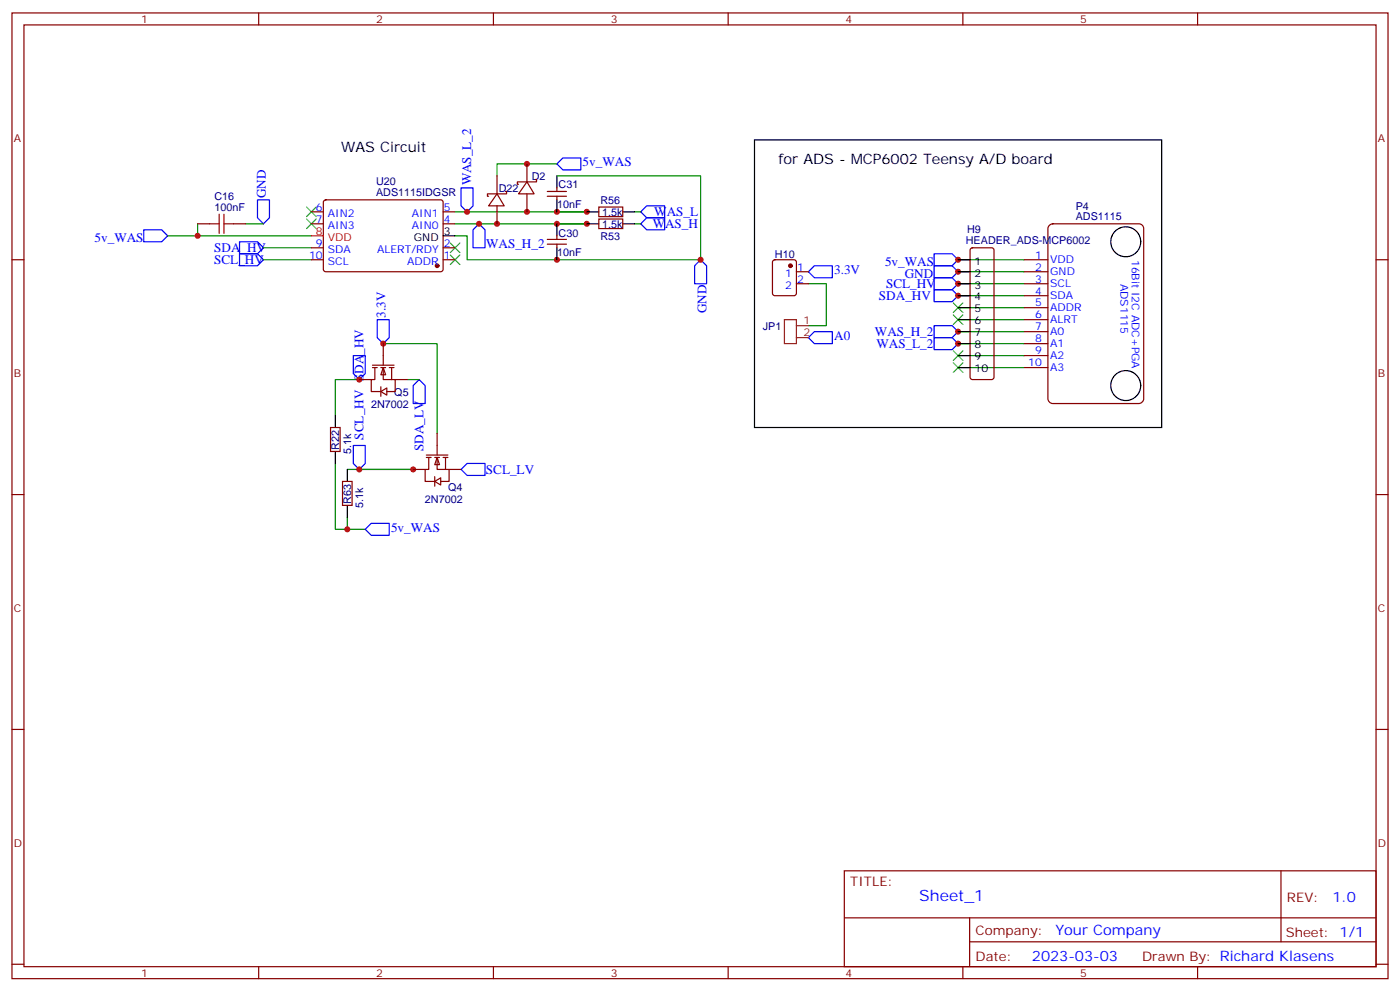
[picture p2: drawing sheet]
<svg xmlns="http://www.w3.org/2000/svg" width="412mm" height="292mm" viewBox="0 0 412 292" stroke-linecap="round" stroke-linejoin="round" font-family="sans-serif">
<g fill="none" stroke="#870000" stroke-width=".35">
<path d="M3.5 3.8h405.4v284.3h-405.4zM7.1 7.3h398.2v277.3h-398.2zM76.2 3.8v3.5M145.3 3.8v3.5M214.5 3.8v3.5M283.6 3.8v3.5M352.8 3.8v3.5M3.5 76.5h3.6M405.3 76.5h3.6M3.5 145.6h3.6M405.3 145.6h3.6M3.5 214.8h3.6"/>
<path d="M405.3 214.8h3.6M248.7 256.4h156.6v28.2h-156.6zM377.3 256.4v20.9M248.7 270.2h156.5M285.6 277.3h119.6M285.6 270.2v14.2M3.5 283.9h3.6M76.2 284.6v3.5M145.3 284.6v3.5M214.5 284.6v3.5M283.6 284.6v3.5M352.8 284.6v3.5"/>
<path d="M405.3 283.9h3.6"/>
</g>
<g fill="none" stroke="#00f" stroke-width=".35">
<path d="M75.8 58.8h3.6v5.3l-1.8 1.8-1.8-1.8zM135.8 55.3h3.5v5.3l-1.7 1.8-1.8-1.8zM164 48.3l1.8-1.8h5.3v3.5h-5.3zM42.3 67.7h5.3l1.8 1.7-1.8 1.8h-5.3zM70.6 74.7h5.2l1.8 1.8-1.8 1.7h-5.2zM70.6 71.2h5.2l1.8 1.8-1.8 1.7h-5.2zM141.1 65.9l1.8 1.8v5.3h-3.6v-5.3zM188.7 65.9l1.8-1.8h5.3v3.6h-5.3zM188.7 62.4l1.8-1.8h5.3v3.5h-5.3zM206.4 76.5l1.7 1.7v5.3h-3.5v-5.3zM275.2 78.2h5.3l1.7 1.8-1.7 1.8h-5.3zM275.2 74.7h5.3l1.7 1.8-1.7 1.7h-5.3z"/>
<path d="M111.1 94.1h3.6v5.3l-1.8 1.8-1.8-1.8zM238.1 80l1.8-1.8h5.3v3.6h-5.3zM238.1 99.4l1.8-1.8h5.3v3.6h-5.3zM275.2 95.9h5.3l1.7 1.7-1.7 1.8h-5.3zM275.2 99.4h5.3l1.7 1.8-1.7 1.7h-5.3zM275.2 85.3h5.3l1.7 1.8-1.7 1.7h-5.3zM275.2 81.8h5.3l1.7 1.7-1.7 1.8h-5.3zM104.1 104.7h3.5v5.3l-1.8 1.8-1.7-1.8zM123.5 111.8l1.7 1.7v5.3h-3.5v-5.3zM104.1 131.2h3.5v5.3l-1.8 1.7-1.7-1.7zM135.8 138.2l1.8-1.7h5.3v3.5h-5.3zM107.6 155.9l1.8-1.8h5.3v3.5h-5.3z"/>
</g>
<g fill="none" stroke="#008700" stroke-width=".35">
<path d="M164 51.8h42.4v24.7h-68.8v-7.1h-3.5M164 48.3h-17.6v3.5M58.2 65.9v3.5h-8.8M58.2 69.4h33.5M72.3 65.9h5.3M77.6 73h14.1M77.6 76.5h14.1M134.1 65.9h38.8M134.1 62.4h38.8M187 65.9h1.7M187 62.4h1.7M282.2 76.5h19.4"/>
<path d="M238.1 83.5h5.3v12.4h-5.3M282.2 97.6h19.4M282.2 94.1h19.4M282.2 90.6h19.4M282.2 87.1h19.4M282.2 83.5h19.4M282.2 80h19.4M105.8 111.8h-7v10.5M112.9 101.2h15.9v26.4M119.9 111.8h3.6M282.2 108.2h19.4M282.2 104.7h19.4"/>
<path d="M282.2 101.2h19.4M98.8 136.5v19.4h3.5M102.3 138.2h19.4M102.3 152.3v3.6h5.3"/>
</g>
<g fill="none" stroke="#3c3" stroke-width=".35">
<path d="M90.3 61l2.8 2.8M90.3 64.5l2.8 2.8M93.1 61l-2.8 2.8M93.1 64.5l-2.8 2.8M132.6 75.1l2.9 2.8M132.6 71.5l2.9 2.9M135.5 75.1l-2.9 2.8M135.5 71.5l-2.9 2.9M280.8 92.7l2.8 2.8M280.8 89.2l2.8 2.8M283.6 92.7l-2.8 2.8M283.6 89.2l-2.8 2.8"/>
<path d="M280.8 106.8l2.8 2.8M280.8 103.3l2.8 2.8M283.6 106.8l-2.8 2.8M283.6 103.3l-2.8 2.8"/>
</g>
<path d="M222.2 41.2h120v84.7h-120z" fill="none" stroke="#000" stroke-width=".35"/>
<g fill="#c00">
<circle cx="105.8" cy="138.2" r=".88"/>
<circle cx="102.3" cy="155.9" r=".88"/>
<circle cx="58.2" cy="69.4" r=".88"/>
<circle cx="282.2" cy="97.6" r=".88"/>
<circle cx="282.2" cy="101.2" r=".88"/>
<circle cx="282.2" cy="80" r=".88"/>
<circle cx="282.2" cy="76.5" r=".88"/>
<circle cx="282.2" cy="87.1" r=".88"/>
<circle cx="282.2" cy="83.5" r=".88"/>
<circle cx="206.4" cy="76.5" r=".88"/>
<circle cx="112.9" cy="101.2" r=".88"/>
<circle cx="105.8" cy="111.8" r=".88"/>
<circle cx="121.7" cy="138.2" r=".88"/>
<circle cx="137.6" cy="62.4" r=".88"/>
<circle cx="141.1" cy="65.9" r=".88"/>
<circle cx="172.9" cy="65.9" r=".88"/>
<circle cx="172.9" cy="62.4" r=".88"/>
<circle cx="164" cy="62.4" r=".88"/>
<circle cx="164" cy="65.9" r=".88"/>
<circle cx="164" cy="76.5" r=".88"/>
<circle cx="146.4" cy="65.9" r=".88"/>
<circle cx="155.2" cy="48.3" r=".88"/>
<circle cx="155.2" cy="62.4" r=".88"/>
</g>
<g fill="none" stroke="#870000" stroke-width=".35">
<path d="M95.5 59l.5-.2 34.1 .1 .4 .6v20.1l-.7 .4-34.1-.1-.5-.6v-19.8zM161.2 57.8h5.7M161.2 56.4h5.7M164 55.3v1.1M164 57.8v1M91.7 76.5h3.5M91.7 73h3.5M91.7 65.9h3.5M91.7 62.4h3.5M130.5 76.5h3.6M130.5 73h3.6M130.5 65.9h3.6"/>
<path d="M130.5 62.4h3.6M161.2 71.9h5.7M161.2 70.5h5.7M164 69.4v1.1M164 71.9v1.1M176.4 61h7v2.8h-7zM176.4 64.5h7v2.8h-7zM97.4 125.9h2.8v7h-2.8zM100.9 141.7h2.8v7.1h-2.8z"/>
</g>
<circle cx="128.8" cy="78.2" r=".53" fill="#870000" stroke="#870000" stroke-width=".35"/>
<g fill="none" stroke="#000" stroke-width=".35">
<path d="M164 51.8v3.5M164 58.8v3.6M130.5 69.4h3.6M164 65.9v3.5M164 73v3.5M172.9 62.4h3.5M172.9 65.9h3.5M183.4 62.4h3.6M183.4 65.9h3.6M98.8 122.3v3.6M98.8 132.9v3.6M102.3 138.2v3.5"/>
<path d="M102.3 148.8v3.5"/>
</g>
<path d="M91.7 69.4h3.5" fill="none" stroke="#f00" stroke-width=".35"/>
<g fill="#fff" stroke="#870000" stroke-width=".35">
<path d="M112.9 108.2l.7 2.1h-1.4z"/>
<path d="M112.2 115.3l1.7-1.1v2.1z"/>
</g>
<path d="M105.8 111.8h3.6M109.7 107.5h6.4M109.7 108.2h1.4M110.4 108.2v3.6h-1v3.5h2.8M112.2 113.9v2.8M112.2 108.2h1.4M112.9 108.2v3.6h3.5v3.5h-2.5M112.9 101.2v6.3M114.7 108.2h1.4M115.4 108.2v3.6M116.4 111.8h3.5" fill="none" stroke="#870000" stroke-width=".35"/>
<g fill="#fff" stroke="#870000" stroke-width=".35">
<path d="M128.8 134.7l.7 2.1h-1.4z"/>
<path d="M128.1 141.7l1.7-1v2.1z"/>
</g>
<g fill="none" stroke="#870000" stroke-width=".35">
<path d="M58.2 65.9h3.5M68.8 65.9h3.5M121.7 138.2h3.5M125.6 134h6.3M125.6 134.7h1.4M126.3 134.7v3.5h-1.1v3.5h2.9M128.1 134.7h1.4M128.8 134.7v3.5h3.5v3.5h-2.5M128.8 127.6v6.4M130.5 134.7h1.4M131.2 134.7v3.5M132.3 138.2h3.5"/>
<path d="M128.1 140.3v2.9"/>
</g>
<path d="M61.7 65.9h2.9M64.6 63.1v5.6M66 65.9h2.8M66 63.1v5.6" fill="none" stroke="#a10000" stroke-width=".35"/>
<path d="M309 66.5l1.1-.6h25.4a1.41 1.41 0 0 1 1.4 1.4v50.1a1.51 1.51 0 0 1-1.4 1.4h-25.4a1.51 1.51 0 0 1-1.4-1.4v-50.1z" fill="#fff" stroke="#800000" stroke-width=".35"/>
<g fill="none" stroke="#870000" stroke-width=".35">
<path d="M146.4 57.1l2.1 3.5h-4.6zM146.4 57.1h-2.8v.7h.3M146.4 51.8v5.3M148.9 56.4h.3v.7h-2.8M155.2 53.6l2.1 3.5h-4.5zM155.2 53.6h-2.8v.7h.4M155.2 48.3v5.3M155.2 57.1v5.3M157.7 52.8h.3v.8h-2.8M146.4 60.6v5.3M227.8 76.7l.4-.2h5.7l.6 .4 .1 9.5-.5 .6-5.9 .1-.6-.5-.1-9.4zM286 73.2l.5-.2h5.6l.5 .2 .2 .5v37.4l-.2 .5-.5 .2h-5.6l-.5-.3-.2-.4v-37.4z"/>
<path d="M301.6 76.5h7.1M234.6 80h3.5M234.6 83.5h3.5M301.6 80h7.1M301.6 83.5h7.1M301.6 87.1h7.1M301.6 90.6h7.1M301.6 94.1h7.1M301.6 97.6h7.1M301.6 101.2h7.1M301.6 104.7h7.1M301.6 108.2h7.1"/>
</g>
<g fill="none" stroke="#000" stroke-width=".35">
<path d="M282.2 76.5h3.6M282.2 80h3.6M282.2 83.5h3.6M282.2 87.1h3.6M282.2 90.6h3.6M282.2 94.1h3.6M282.2 97.6h3.6M282.2 101.2h3.6M282.2 104.7h3.6M282.2 108.2h3.6"/>
<circle cx="331.6" cy="71.2" r="4.4"/>
<circle cx="331.6" cy="113.5" r="4.4"/>
</g>
<circle cx="232.8" cy="78.2" r=".53" fill="#870000" stroke="#870000" stroke-width=".35"/>
<path d="M234.6 95.9h3.5M234.6 99.4h3.5" fill="none" stroke="#8c2424" stroke-width=".35"/>
<path d="M231.1 94.1h3.5v7.1h-3.5z" fill="none" stroke="#930" stroke-width=".35"/>
<text font-size="4.6" fill="#00f" x="270.8" y="265.4">Sheet_1</text>
<g font-size="4.2">
<text x="100.5" y="44.7">WAS Circuit</text>
<text x="229.3" y="48.3">for ADS - MCP6002 Teensy A/D board</text>
</g>
<g font-size="4.2" fill="#00f">
<text x="392.5" y="265.7">1.0</text>
<text x="310.9" y="275.2">Your Company</text>
<text x="304" y="283">2023-03-03</text>
</g>
<g font-size="3.9" fill="#00f">
<text x="171.6" y="49">5v_WAS</text>
<text x="78.3" y="58.4" transform="rotate(-90 78.3 58.4)">GND</text>
<text x="138.8" y="54.6" transform="rotate(-90 138.8 54.6)">WAS_L_2</text>
<text x="192.7" y="63.6">WAS_L</text>
<text x="27.9" y="71.2">5v_WAS</text>
<text x="192.3" y="67.1">WAS_H</text>
<text x="63.1" y="77.7">SCL_HV</text>
<text x="63.1" y="74.2">SDA_HV</text>
<text x="143.2" y="73.2">WAS_H_2</text>
<text x="245.7" y="80.7">3.3V</text>
<text x="260.7" y="78.2">5v_WAS</text>
<text x="266.5" y="81.8">GND</text>
<text x="258.9" y="88.4">SDA_HV</text>
<text x="261" y="84.8">SCL_HV</text>
<text x="113.6" y="93.6" transform="rotate(-90 113.6 93.6)">3.3V</text>
<text x="208.2" y="92.2" transform="rotate(-90 208.2 92.2)">GND</text>
<text x="245.7" y="100.2">A0</text>
<text x="257.7" y="98.9">WAS_H_2</text>
<text x="258.2" y="102.4">WAS_L_2</text>
<text x="107.1" y="129.5" transform="rotate(-90 107.1 129.5)">SCL_HV SDA_HV</text>
<text x="124.8" y="132.8" transform="rotate(-90 124.8 132.8)">SDA_LV</text>
<text x="143.1" y="139.4">SCL_LV</text>
<text x="115.2" y="156.6">5v_WAS</text>
</g>
<g font-size="3.9" fill="#800">
<text x="250.5" y="261">TITLE:</text>
<text x="379.1" y="265.7">REV:</text>
<text x="287.4" y="275.2">Company:</text>
<text x="378.7" y="275.8">Sheet: 1/1</text>
<text x="287.4" y="282.9">Date:</text>
<text x="336.4" y="282.9">Drawn By: Richard Klasens</text>
</g>
<g font-size="3.2" fill="#800">
<text x="41.6" y="6.8">1</text>
<text x="110.8" y="6.8">2</text>
<text x="179.9" y="6.8">3</text>
<text x="249.1" y="6.8">4</text>
<text x="318.2" y="6.8">5</text>
<text x="4.1" y="41.9">A</text>
<text x="405.9" y="41.9">A</text>
<text x="4.1" y="111.1">B</text>
<text x="405.9" y="111.1">B</text>
<text x="4.1" y="180.2">C</text>
<text x="405.9" y="180.2">C</text>
<text x="4.1" y="249.3">D</text>
<text x="405.9" y="249.3">D</text>
<text x="41.6" y="287.6">1</text>
<text x="110.8" y="287.6">2</text>
<text x="179.9" y="287.6">3</text>
<text x="249.1" y="287.6">4</text>
<text x="318.2" y="287.6">5</text>
</g>
<g font-size="3.2" fill="#000080">
<text x="156.6" y="52.9">D2</text>
<text x="63.2" y="58.8">C16</text>
<text x="110.8" y="57.8">ADS1115IDGSR</text>
<text x="110.8" y="54.6">U20</text>
<text x="146.9" y="56.5">D22</text>
<text x="164.5" y="55.4">C31</text>
<text x="63.2" y="62">100nF</text>
<text x="164.2" y="61.4">10nF</text>
<text x="176.9" y="60">R56</text>
<text x="177.3" y="63.5">1.5k</text>
<text x="316.9" y="64.8">ADS1115</text>
<text x="316.9" y="61.8">P4</text>
<text x="164.5" y="69.8">C30</text>
<text x="176.9" y="70.6">R53</text>
<text x="177.3" y="67.1">1.5k</text>
<text x="284.5" y="71.9">HEADER_ADS-MCP6002</text>
<text x="284.9" y="68.7">H9</text>
<text x="164.2" y="75.5">10nF</text>
<text x="228.3" y="75.9">H10</text>
<text x="224.7" y="97.2">JP1</text>
<text x="109.3" y="120">2N7002</text>
<text x="116.1" y="116.5">Q5</text>
<text x="100" y="132.4" transform="rotate(-90 100 132.4)">R22</text>
<text x="103.5" y="133.7" transform="rotate(-90 103.5 133.7)">5.1k</text>
<text x="103.5" y="148.3" transform="rotate(-90 103.5 148.3)">R63</text>
<text x="107" y="149.6" transform="rotate(-90 107 149.6)">5.1k</text>
<text x="125.2" y="148.2">2N7002</text>
<text x="132" y="144.7">Q4</text>
</g>
<g font-size="3.2" fill="#00f">
<text x="93.1" y="62">6</text>
<text x="93.1" y="65.5">7</text>
<text x="96.6" y="63.8">AIN2</text>
<text x="121.3" y="63.8">AIN1</text>
<text x="130.7" y="65.5">4</text>
<text x="130.7" y="62">5</text>
<text x="96.6" y="67.3">AIN3</text>
<text x="121.3" y="67.3">AIN0</text>
<text x="91" y="76.1">10</text>
<text x="93.1" y="72.6">9</text>
<text x="96.6" y="74.4">SDA</text>
<text x="96.6" y="77.9">SCL</text>
<text x="111.1" y="74.4">ALERT/RDY</text>
<text x="120" y="77.9">ADDR</text>
<text x="130.7" y="76.1">1</text>
<text x="130.7" y="72.6">2</text>
<text x="304.9" y="76.1">1</text>
<text x="309.4" y="77.5">VDD</text>
<text x="333.4" y="76.5" transform="rotate(90 333.4 76.5)">16Bit I2C ADC+PGA</text>
<text x="231.3" y="81.4">1</text>
<text x="234.8" y="79.7">1</text>
<text x="234.8" y="83.2">2</text>
<text x="304.9" y="79.7">2</text>
<text x="304.9" y="83.2">3</text>
<text x="309.4" y="81.1">GND</text>
<text x="330" y="83.5" transform="rotate(90 330 83.5)">ADS1115</text>
<text x="231.3" y="84.9">2</text>
<text x="304.9" y="86.7">4</text>
<text x="309.4" y="84.6">SCL</text>
<text x="309.4" y="88.1">SDA</text>
<text x="304.9" y="90.2">5</text>
<text x="304.9" y="93.8">6</text>
<text x="309.4" y="91.7">ADDR</text>
<text x="309.4" y="95.2">ALRT</text>
<text x="304.9" y="97.3">7</text>
<text x="304.9" y="100.8">8</text>
<text x="309.4" y="98.7">A0</text>
<text x="302.9" y="107.9">10</text>
<text x="304.9" y="104.4">9</text>
<text x="309.4" y="102.2">A1</text>
<text x="309.4" y="105.8">A2</text>
<text x="309.4" y="109.3">A3</text>
</g>
<g font-size="3.2" fill="#f00">
<text x="93.1" y="69.1">8</text>
<text x="96.6" y="70.8">VDD</text>
</g>
<g font-size="3.2">
<text x="121.9" y="70.8">GND</text>
<text x="130.7" y="69.1">3</text>
<text x="287.1" y="77.9">1</text>
<text x="287.1" y="81.4">2</text>
<text x="287.1" y="84.9">3</text>
<text x="287.1" y="88.5">4</text>
<text x="287.1" y="92">5</text>
<text x="287.1" y="95.5">6</text>
<text x="287.1" y="99.1">7</text>
<text x="287.1" y="102.6">8</text>
<text x="287.1" y="106.1">9</text>
<text x="287.1" y="109.6">10</text>
</g>
<g font-size="3.2" fill="#8d2323">
<text x="236.7" y="95.5">1</text>
<text x="236.7" y="99.1">2</text>
</g>
</svg>
